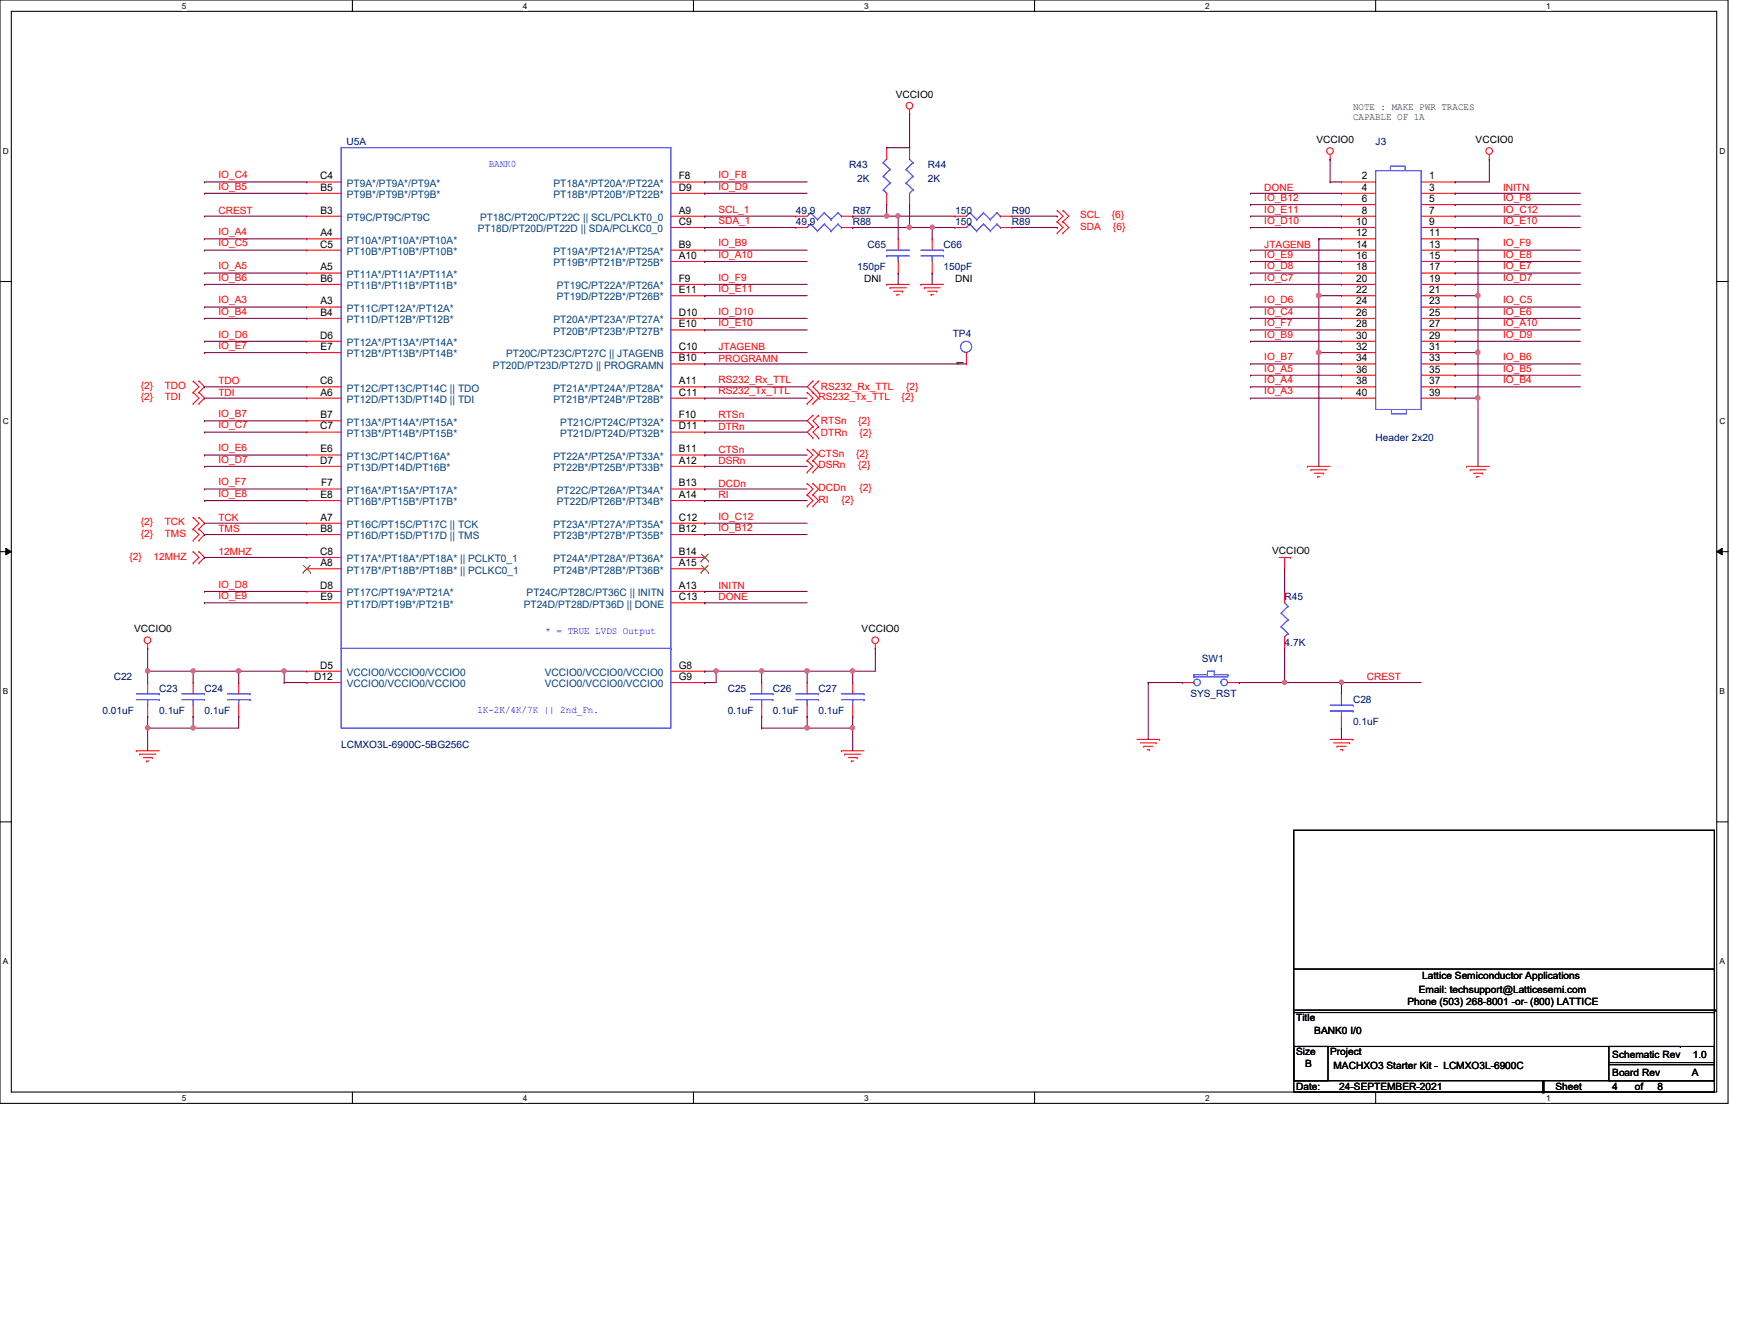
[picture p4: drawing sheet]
<svg xmlns="http://www.w3.org/2000/svg" width="279mm" height="216mm" viewBox="0 0 279 216" stroke-linecap="round" stroke-linejoin="round" font-family="sans-serif">
<path d="M0 0h278v177.4h-278zM1.8 1.8h274.3v173.8h-274.3z" fill="none" stroke="#000" stroke-width=".17"/>
<g fill="#fff">
<path d="M29.3 .2h.7v1.5h-.7z"/>
<path d="M29.3 175.8h.7v1.4h-.7z"/>
</g>
<path d="M56.7 0v1.8M56.7 175.6v1.8" fill="none" stroke="#000" stroke-width=".17"/>
<g fill="#fff">
<path d="M84.1 .2h.7v1.5h-.7z"/>
<path d="M84.1 175.8h.7v1.4h-.7z"/>
</g>
<path d="M111.5 0v1.8M111.5 175.6v1.8" fill="none" stroke="#000" stroke-width=".17"/>
<g fill="#fff">
<path d="M139 .2h.7v1.5h-.7z"/>
<path d="M139 175.8h.7v1.4h-.7z"/>
</g>
<path d="M166.4 0v1.8M166.4 175.6v1.8" fill="none" stroke="#000" stroke-width=".17"/>
<g fill="#fff">
<path d="M193.8 .2h.8v1.5h-.8z"/>
<path d="M193.8 175.8h.8v1.4h-.8z"/>
</g>
<path d="M221.3 0v1.8M221.3 175.6v1.8" fill="none" stroke="#000" stroke-width=".17"/>
<g fill="#fff">
<path d="M248.7 .2h.7v1.5h-.7z"/>
<path d="M248.7 175.8h.7v1.4h-.7z"/>
<path d="M.5 23.5h.9v1.5h-.9z"/>
<path d="M276.6 23.5h.9v1.5h-.9z"/>
<path d="M.5 67h.9v1.5h-.9z"/>
<path d="M276.6 67h.9v1.5h-.9z"/>
</g>
<path d="M0 45.3h1.8M276.1 45.3h1.9" fill="none" stroke="#000" stroke-width=".17"/>
<g fill="#fff">
<path d="M.5 110.4h.8v1.5h-.8z"/>
<path d="M276.6 110.4h.9v1.5h-.9z"/>
</g>
<path d="M0 88.7h1.8M276.1 88.7h1.9" fill="none" stroke="#000" stroke-width=".17"/>
<path d="M.9 88.1l.9 .6-.9 .5zM276.1 88.7l.9-.6v1.1z" fill="#000"/>
<path d="M.9 88.1l.9 .6-.9 .5zM276.1 88.7l.9-.6v1.1z" fill="none" stroke="#000" stroke-width=".16"/>
<g fill="#fff">
<path d="M.5 153.8h.8v1.5h-.8z"/>
<path d="M276.6 153.8h.9v1.5h-.9z"/>
</g>
<g fill="none" stroke="#000" stroke-width=".17">
<path d="M0 132.1h1.8M208.1 133.5h67.7v42.1h-67.7zM276.1 132.1h1.9M208.1 155.8h67.7M275.8 155.8h.1M208.1 168.2h5.5v5.5h-5.5zM208.1 173.7h67.7M208.1 162.8h67.7M208.1 168.2h62.2M208.3 162.4h67.7M248.2 175.6h.1M248.2 173.7v1.9"/>
<path d="M248.3 175.6h.1M248.3 173.7v1.9M258.8 168.2h17v5.5h-17zM258.8 171.2h17M258.8 170.8h17M270.3 168.2h.1M275.8 173.7h.1M275.8 162.8h.1M275.8 171.2h.1M275.8 170.8h.1M276 162.4h.1"/>
</g>
<g fill="none" stroke="#f00" stroke-width=".17">
<path d="M146.3 18.3h.1M146.3 17.6v.7M49.4 29.3h.1M49.4 31.1h.1M49.4 34.8h.1M49.4 38.4h.1M49.4 29.3h5.5M49.4 31.1h5.5M49.4 34.8h5.5M49.4 38.4h5.5M107.9 29.3h5.5M107.9 31.1h5.5"/>
<path d="M107.9 34.8h5.5M107.9 36.6h5.5M113.4 29.3h.1M113.4 31.1h.1M113.4 34.8h.1M113.4 36.6h.1M128 36.6h.1M128 34.8h.1M128 34.8h1.8M128 36.6h1.8M135.3 34.8h1.9M135.3 36.6h1.9"/>
<path d="M137.2 36.6h.1M137.2 34.8h.1M142.6 32.9h.1M142.6 23.7h.1M142.6 23.7v1.9M142.6 31.1v1.8M144.5 38.4h.1M144.5 38.4v1.8M146.3 32.9h.1M146.3 23.7h.1M146.3 23.7v1.9M146.3 31.1v1.8"/>
<path d="M149.9 38.4h.1M149.9 38.4v1.8M153.6 34.8h.1M153.6 36.6h.1M153.6 34.8h1.8M153.6 36.6h1.8M160.9 34.8h1.9M160.9 36.6h1.9M162.8 34.8h.1M162.8 36.6h.1M170.1 37.5h.1M170.1 35.6h.1"/>
<path d="M170.1 33.8h.1M170.1 35.6l.9 1-.9 .9M170.1 33.8l.9 1-.9 .8M171 37.5h.1M171 35.6h.1M171 33.8h.1M171 35.6l.9 1-.9 .9M171 33.8l.9 1-.9 .8M214 25.6h.1M214 24.8v.8M215.8 29.3h.1M215.8 31.1h.1"/>
<path d="M215.8 32.9h.1M215.8 34.8h.1M215.8 36.6h.1M215.8 38.4h.1M215.8 29.3h5.5M215.8 31.1h5.5M215.8 32.9h5.5M215.8 34.8h5.5M215.8 36.6h5.5M215.8 38.4h5.5M228.6 29.3h5.5M228.6 31.1h5.5"/>
<path d="M228.6 32.9h5.5M228.6 34.8h5.5M228.6 36.6h5.5M228.6 38.4h5.5M234.1 29.3h.1M234.1 31.1h.1M234.1 32.9h.1M234.1 34.8h.1M234.1 36.6h.1M234.1 38.4h.1M239.6 25.6h.1M239.6 24.8v.8"/>
<path d="M49.4 40.2h.1M49.4 43.9h.1M49.4 45.7h.1M49.4 49.4h.1M49.4 51.2h.1M49.4 54.9h.1M49.4 56.7h.1M49.4 45.7h5.5M49.4 40.2h5.5M49.4 43.9h5.5M49.4 49.4h5.5M49.4 51.2h5.5"/>
<path d="M49.4 54.9h5.5M49.4 56.7h5.5M107.9 45.7h5.5M107.9 40.2h5.5M107.9 42h5.5M107.9 47.5h5.5M107.9 51.2h5.5M107.9 53h5.5M107.9 56.7h5.5M107.9 58.5h5.5M113.4 40.2h.1M113.4 42h.1"/>
<path d="M113.4 45.7h.1M113.4 47.5h.1M113.4 51.2h.1M113.4 53h.1M113.4 56.7h.1M113.4 58.5h.1M142.6 45.7h.1M142.6 45.7h3.7M143.2 46.3h.1M143.2 46.3h2.6M143.7 46.8h1.5M144.3 47.4h.1"/>
<path d="M144.3 47.4h.4M144.5 43.9h.1M144.5 42v1.9M145.2 46.8h.1M148.1 45.7h.1M148.1 45.7h3.7M148.7 46.3h.1M148.7 46.3h2.5M149.2 46.8h1.5M149.8 47.4h.1M149.8 47.4h.4M149.9 43.9h.1"/>
<path d="M149.9 42v1.9M150.7 46.8h.1M155.4 58.5h.1M155.4 56.7v1.8M215.8 40.2h.1M215.8 42h.1M215.8 43.9h.1M215.8 45.7h.1M215.8 47.5h.1M215.8 49.4h.1M215.8 51.2h.1M215.8 53h.1"/>
<path d="M215.8 54.9h.1M215.8 56.7h.1M215.8 58.5h.1M215.8 45.7h5.5M215.8 40.2h5.5M215.8 42h5.5M215.8 43.9h5.5M215.8 47.5h5.5M215.8 49.4h5.5M215.8 51.2h5.5M215.8 53h5.5M215.8 54.9h5.5"/>
<path d="M215.8 56.7h5.5M215.8 58.5h5.5M228.6 45.7h5.5M228.6 40.2h5.5M228.6 42h5.5M228.6 43.9h5.5M228.6 47.5h5.5M228.6 49.4h5.5M228.6 51.2h5.5M228.6 53h5.5M228.6 54.9h5.5M228.6 56.7h5.5"/>
<path d="M228.6 58.5h5.5M234.1 40.2h.1M234.1 42h.1M234.1 43.9h.1M234.1 45.7h.1M234.1 47.5h.1M234.1 49.4h.1M234.1 51.2h.1M234.1 53h.1M234.1 54.9h.1M234.1 56.7h.1M234.1 58.5h.1"/>
<path d="M31.1 61.3h.1M31.1 63.1h.1M31.1 64.9h.1M31.1 61.3l.9 .9-.9 .9M31.1 63.1l.9 .9-.9 .9M32 63.1h.1M32 61.3h.1M32 64.9h.1M32 61.3l.9 .9-.9 .9M32 63.1l.9 .9-.9 .9M49.4 62.2h.1M49.4 64h.1"/>
<path d="M49.4 67.6h.1M49.4 69.5h.1M49.4 73.2h.1M49.4 75h.1M49.4 78.6h.1M49.4 75h5.5M49.4 62.2h5.5M49.4 64h5.5M49.4 67.6h5.5M49.4 69.5h5.5M49.4 73.2h5.5M49.4 78.6h5.5"/>
<path d="M107.9 75h5.5M107.9 62.2h5.5M107.9 64h5.5M107.9 67.6h5.5M107.9 69.5h5.5M107.9 73.2h5.5M107.9 78.6h5.5M113.4 62.2h.1M113.4 64h.1M113.4 67.6h.1M113.4 69.5h.1M113.4 73.2h.1"/>
<path d="M113.4 75h.1M113.4 78.6h.1M129.8 74h.1M129.8 72.2h.1M129.8 75.9h.1M129.8 79.5h.1M129.8 77.7h.1M129.8 64.9h.1M129.8 63.1h.1M129.8 72.2l1 1-1 .8M129.8 74l1 1-1 .9M129.8 77.7l1 .9-1 .9"/>
<path d="M129.8 79.5l1 1-1 .9M129.8 63.1l1 .9-1 .9M130.8 74h.1M130.8 72.2h.1M130.8 61.3h.1M130.8 63.1h.1M130.8 66.8h.1M130.8 68.6h.1M130.8 70.4h.1M130.8 75.9h.1M130.8 79.5h.1M130.8 77.7h.1"/>
<path d="M130.8 64.9h.1M130.8 72.2l.9 1-.9 .8M130.8 61.3l-1 .9 1 .9M130.8 66.8l-1 .8 1 1M130.8 68.6l-1 .9 1 .9M130.8 74l.9 1-.9 .9M130.8 77.7l.9 .9-.9 .9M130.8 79.5l.9 1-.9 .9M130.8 63.1l.9 .9-.9 .9M131.7 63.1h.1M131.7 61.3h.1M131.7 68.6h.1"/>
<path d="M131.7 66.8h.1M131.7 70.4h.1M131.7 61.3l-.9 .9 .9 .9M131.7 66.8l-.9 .8 .9 1M131.7 68.6l-.9 .9 .9 .9M210.3 75h.1M210.3 75h3.7M210.9 75.5h.1M210.9 75.5h2.5M211.4 76.1h1.5M212 76.6h.1M212 76.6h.3"/>
<path d="M212.9 76.1h.1M215.8 60.3h.1M215.8 62.2h.1M215.8 64h.1M215.8 60.3h5.5M215.8 62.2h5.5M215.8 64h5.5M228.6 60.3h5.5M228.6 62.2h5.5M228.6 64h5.5M234.1 60.3h.1M234.1 62.2h.1"/>
<path d="M234.1 64h.1M235.9 75h.1M235.9 75h3.7M236.5 75.5h.1M236.5 75.5h2.5M237 76.1h1.5M237.5 76.6h.1M237.5 76.6h.4M238.5 76.1h.1M31.1 85h.1M31.1 86.9h.1M31.1 83.2h.1"/>
<path d="M31.1 88.7h.1M31.1 90.5h.1M31.1 85l.9 .9-.9 1M31.1 83.2l.9 .9-.9 .9M31.1 88.7l.9 .9-.9 .9M32 86.9h.1M32 85h.1M32 83.2h.1M32 90.5h.1M32 88.7h.1M32 85l.9 .9-.9 1M32 83.2l.9 .9-.9 .9"/>
<path d="M32 88.7l.9 .9-.9 .9M49.4 80.5h.1M49.4 84.1h.1M49.4 85.9h.1M49.4 89.6h.1M49.4 91.4h.1M49.4 95.1h.1M49.4 96.9h.1M49.4 89.6h5.5M49.4 80.5h5.5M49.4 84.1h5.5M49.4 85.9h5.5"/>
<path d="M49.4 91.4h5.5M49.4 95.1h5.5M49.4 96.9h5.5M107.9 89.6h5.5M107.9 80.5h5.5M107.9 84.1h5.5M107.9 85.9h5.5M107.9 91.4h5.5M107.9 95.1h5.5M107.9 96.9h5.5M113.4 80.5h.1M113.4 84.1h.1"/>
<path d="M113.4 85.9h.1M113.4 89.6h.1M113.4 91.4h.1M113.4 95.1h.1M113.4 96.9h.1M129.8 81.4h.1M130.8 81.4h.1M205.7 89.6h1.9M206.6 91.4h.1M206.6 95.1h.1M206.6 89.6v1.8M206.6 95.1v1.8"/>
<path d="M207.6 89.6h.1M23.7 104.2h.1M23.7 109.7h.1M23.7 115.2h.1M23.7 103.5v.7M23.7 109.7v1.8M23.7 113.4v1.8M31.1 109.7h.1M31.1 115.2h.1M31.1 109.7v1.8M31.1 113.4v1.8M38.4 109.7h.1"/>
<path d="M38.4 115.2h.1M38.4 109.7v1.8M38.4 113.4v1.8M49.4 107.9h.1M49.4 109.7h.1M49.4 107.9h5.5M49.4 109.7h5.5M107.9 107.9h5.5M107.9 109.7h5.5M113.4 107.9h.1M113.4 109.7h.1M122.5 109.7h.1"/>
<path d="M122.5 115.2h.1M122.5 109.7v1.8M122.5 113.4v1.8M129.8 109.7h.1M129.8 115.2h.1M129.8 109.7v1.8M129.8 113.4v1.8M137.2 109.7h.1M137.2 115.2h.1M137.2 109.7v1.8M137.2 113.4v1.8M140.8 104.2h.1"/>
<path d="M140.8 103.5v.7M182.9 118.9h3.6M183.4 119.4h2.6M184 120h.1M184 120h1.4M186 119.4h.1M186.5 118.9h.1M190.2 109.7h.1M190.2 109.7h1.8M197.5 109.7h1.8M199.3 109.7h.1M206.6 104.2h.1"/>
<path d="M206.6 102.4v1.8M214 118.9h3.6M214.5 119.4h2.6M215.1 120h.1M215.1 120h1.4M215.8 111.5h.1M215.8 117.1h.1M215.8 111.5v1.9M215.8 115.2v1.9M217.1 119.4h.1M217.6 118.9h.1M21.9 120.7h.1"/>
<path d="M21.9 120.7h3.7M22.5 121.2h.1M22.5 121.2h2.6M23 121.8h1.5M23.6 122.3h.1M23.6 122.3h.4M24.5 121.8h.1M135.3 120.7h.1M135.3 120.7h3.7M135.9 121.2h.1M135.9 121.2h2.5M136.4 121.8h1.5"/>
<path d="M136.9 122.3h.1M136.9 122.3h.4M137.9 121.8h.1M184.5 120.5h.4M184.9 120.5h.1M215.6 120.5h.4M216 120.5h.1"/>
<circle cx="146.3" cy="17" r=".54"/>
<circle cx="213.9" cy="24.3" r=".54"/>
<circle cx="239.5" cy="24.3" r=".54"/>
<circle cx="23.7" cy="102.9" r=".54"/>
<circle cx="140.8" cy="102.9" r=".54"/>
</g>
<g fill="none" stroke="#00f" stroke-width=".17">
<path d="M54.9 23.7h53v93.4h-53zM130.4 36h.1M130.4 34.2h.1M130.4 36l-.6 .6M130.4 36l1.1 1.1M130.4 34.2l-.6 .6M130.4 34.2l1.1 1.1M131.5 37.1h.1M131.5 35.3h.1M132.6 36h.1M132.6 34.2h.1M132.6 36l-1.1 1.1"/>
<path d="M132.6 36l1.1 1.1M132.6 34.2l-1.1 1.1M132.6 34.2l1.1 1.1M133.7 37.1h.1M133.7 35.3h.1M134.8 36h.1M134.8 34.2h.1M134.8 36l-1.1 1.1M134.8 36l.5 .6M134.8 34.2l-1.1 1.1M134.8 34.2l.5 .6M135.3 36.6h.1"/>
<path d="M135.3 34.8h.1M142.1 26.2h.1M142.1 28.3h.1M142.1 30.5h.1M142.1 26.2l1.1 1M142.1 28.3l1.1 1.1M142.1 30.5l.5 .6M142.6 31.1h.1M142.6 25.6l-.5 .6M143.2 27.2h.1M143.2 29.4h.1M143.2 27.2l-1.1 1.1"/>
<path d="M143.2 29.4l-1.1 1.1M145.8 27.2h.1M145.8 29.4h.1M145.8 27.2l1.1 1.1M145.8 29.4l1.1 1.1M146.3 31.1h.1M146.3 25.6l.6 .6M146.9 26.2h.1M146.9 28.3h.1M146.9 30.5h.1M146.9 26.2l-1.1 1M146.9 28.3l-1.1 1.1"/>
<path d="M146.9 30.5l-.6 .6M156 34.2h.1M156 36h.1M156 34.2l-.6 .6M156 34.2l1.1 1.1M156 36l-.6 .6M156 36l1.1 1.1M157.1 35.3h.1M157.1 37.1h.1M158.2 34.2h.1M158.2 36h.1M158.2 34.2l-1.1 1.1"/>
<path d="M158.2 34.2l1.1 1.1M158.2 36l-1.1 1.1M158.2 36l1.1 1.1M159.3 35.3h.1M159.3 37.1h.1M160.4 34.2h.1M160.4 36h.1M160.4 34.2l-1.1 1.1M160.4 34.2l.5 .6M160.4 36l-1.1 1.1M160.4 36l.5 .6M160.9 34.8h.1"/>
<path d="M160.9 36.6h.1M221.3 27.4h7.3v38.4h-7.3zM223.6 27.4v-.7h2.4v.7M142.6 40.2h.1M142.6 41.1h.1M142.6 40.2h3.7M142.6 41.1h3.7M144.5 41.1h.1M144.5 41.1v.9M148.1 40.2h3.7M148.1 41.1h3.7M149.9 41.1h.1"/>
<path d="M149.9 41.1v.9M151.8 40.2h.1M151.8 41.1h.1M223.8 65.8v.7h2.4v-.7M206.1 98.6h.1M206.1 98.6l1.1 1.1M206.6 96.9l.6 .6M207.2 97.5h.1M207.2 99.7h.1M207.2 97.5l-1.1 1.1M207.2 99.7l-1.1 1.1M21.9 111.5h3.7"/>
<path d="M21.9 112.5h3.7M23.7 112.5h.1M23.7 112.5v.9M25.6 111.5h.1M25.6 112.5h.1M29.3 111.5h3.6M29.3 112.5h3.6M31.1 112.5h.1M31.1 112.5v.9M32.9 111.5h.1M32.9 112.5h.1M36.6 111.5h3.6"/>
<path d="M36.6 112.5h3.6M38.4 112.5h.1M38.4 112.5v.9M40.2 111.5h.1M40.2 112.5h.1M54.9 104.2h53M107.9 104.2h.1M120.7 111.5h3.6M120.7 112.5h3.6M122.5 112.5h.1M122.5 112.5v.9M124.3 111.5h.1"/>
<path d="M124.3 112.5h.1M128 111.5h3.7M128 112.5h3.7M129.8 112.5h.1M129.8 112.5v.9M131.7 111.5h.1M131.7 112.5h.1M135.3 111.5h3.7M135.3 112.5h3.7M137.2 112.5h.1M137.2 112.5v.9M139 111.5h.1"/>
<path d="M139 112.5h.1M192 108.8h.1M192 108.5h.1M192 108.5v.3M192 108.5h2.2M194.2 108.5h.1M194.2 107.9h.1M194.2 107.9v.6M194.2 107.9h1.1M195.3 107.9h.1M195.3 108.5h.1M195.3 108.5h2.2"/>
<path d="M195.3 107.9v.6M197.5 108.5h.1M197.5 108.5v.3h-5.5M206.1 100.8h.1M206.1 100.8l1.1 1.1M206.6 102.4h.1M207.2 101.9h.1M207.2 101.9l-.6 .5M214 113.4h3.6M214 114.3h3.6M215.8 114.3h.1M215.8 114.3v.9"/>
<path d="M217.6 113.4h.1M217.6 114.3h.1"/>
<circle cx="155.4" cy="55.7" r=".89"/>
<circle cx="192.5" cy="109.7" r=".54"/>
<circle cx="196.9" cy="109.7" r=".54"/>
</g>
<path d="M48.8 92h.1M48.8 90.9l1.2 1.1M49.9 90.9l-1.1 1.1M50 92h.1M112.8 90.2h.1M112.8 92h.1M112.8 89.1l1.2 1.1M112.8 90.9l1.2 1.1M113.9 89.1l-1.1 1.1M113.9 90.9l-1.1 1.1M114 90.2h.1M114 92h.1" fill="none" stroke="#804000" stroke-width=".16"/>
<path d="M23.7 107.9h.1M23.7 107.9h7.4M31.1 107.9h.1M31.1 107.9v1.8" fill="none" stroke="#800040" stroke-width=".17"/>
<circle cx="23.7" cy="107.9" r=".34" fill="#f0f"/>
<circle cx="23.7" cy="107.9" r=".34" fill="none" stroke="#f0f" stroke-width=".17"/>
<path d="M31.1 107.9h.1M31.1 107.9h7.3M38.4 107.9h.1M38.4 107.9v1.8" fill="none" stroke="#800040" stroke-width=".17"/>
<circle cx="38.4" cy="107.9" r=".36" fill="#f0f"/>
<circle cx="38.4" cy="107.9" r=".36" fill="none" stroke="#f0f" stroke-width=".17"/>
<circle cx="31.1" cy="107.9" r=".34" fill="#f0f"/>
<circle cx="31.1" cy="107.9" r=".34" fill="none" stroke="#f0f" stroke-width=".17"/>
<path d="M23.7 117.1h.1M23.7 115.2h.1M23.7 117.1h14.7M23.7 115.2v1.9M31.1 115.2h.1M31.1 117.1h.1M31.1 115.2v1.9M38.4 107.9h.1M38.4 107.9h7.3M45.7 107.9h.1M45.7 107.9v1.8" fill="none" stroke="#800040" stroke-width=".17"/>
<circle cx="31.1" cy="117" r=".34" fill="#f0f"/>
<circle cx="31.1" cy="117" r=".34" fill="none" stroke="#f0f" stroke-width=".17"/>
<path d="M38.4 115.2h.1M38.4 115.2v1.9M45.7 107.9h.1M45.7 107.9h3.7" fill="none" stroke="#800040" stroke-width=".17"/>
<circle cx="45.7" cy="107.9" r=".34" fill="#f0f"/>
<circle cx="45.7" cy="107.9" r=".34" fill="none" stroke="#f0f" stroke-width=".17"/>
<path d="M23.7 117.1h.1M23.7 117.1v3.6" fill="none" stroke="#800040" stroke-width=".17"/>
<circle cx="23.7" cy="117" r=".34" fill="#f0f"/>
<circle cx="23.7" cy="117" r=".34" fill="none" stroke="#f0f" stroke-width=".17"/>
<path d="M23.7 104.2h.1M23.7 107.9h.1M23.7 104.2v5.5M122.5 107.9h.1M122.5 107.9v1.8" fill="none" stroke="#800040" stroke-width=".17"/>
<circle cx="122.5" cy="107.9" r=".34" fill="#f0f"/>
<circle cx="122.5" cy="107.9" r=".34" fill="none" stroke="#f0f" stroke-width=".17"/>
<path d="M115.2 107.9h.1M115.2 107.9h7.3" fill="none" stroke="#800040" stroke-width=".17"/>
<circle cx="115.2" cy="107.9" r=".34" fill="#f0f"/>
<circle cx="115.2" cy="107.9" r=".34" fill="none" stroke="#f0f" stroke-width=".17"/>
<path d="M122.5 107.9h.1M122.5 107.9h14.7M129.8 107.9h.1M129.8 107.9v1.8M137.2 107.9h.1M137.2 107.9v1.8" fill="none" stroke="#800040" stroke-width=".17"/>
<circle cx="129.8" cy="107.9" r=".36" fill="#f0f"/>
<circle cx="129.8" cy="107.9" r=".36" fill="none" stroke="#f0f" stroke-width=".17"/>
<path d="M122.5 115.2h.1M122.5 117.1h.1M122.5 115.2v1.9M122.5 117.1h7.3" fill="none" stroke="#800040" stroke-width=".17"/>
<circle cx="129.8" cy="117" r=".36" fill="#f0f"/>
<circle cx="129.8" cy="117" r=".36" fill="none" stroke="#f0f" stroke-width=".17"/>
<path d="M129.8 115.2h.1M129.8 117.1h.1M129.8 115.2v1.9M137.2 115.2h.1M137.2 115.2v1.9h-7.4" fill="none" stroke="#800040" stroke-width=".17"/>
<circle cx="137.1" cy="117" r=".34" fill="#f0f"/>
<circle cx="137.1" cy="117" r=".34" fill="none" stroke="#f0f" stroke-width=".17"/>
<path d="M137.2 107.9h.1M137.2 107.9h3.6" fill="none" stroke="#800040" stroke-width=".17"/>
<circle cx="137.1" cy="107.9" r=".34" fill="#f0f"/>
<circle cx="137.1" cy="107.9" r=".34" fill="none" stroke="#f0f" stroke-width=".17"/>
<g fill="none" stroke="#800040" stroke-width=".17">
<path d="M32.9 29.3h.1M32.9 31.1h.1M32.9 34.8h.1M32.9 38.4h.1M32.9 29.3h16.5M32.9 31.1h16.5M32.9 34.8h16.5M32.9 38.4h16.5M113.4 29.3h.1M113.4 31.1h.1M113.4 29.3h16.4M113.4 31.1h16.4"/>
<path d="M149.9 36.6h.1M149.9 36.6h3.7M32.9 40.2h.1M32.9 43.9h.1M32.9 45.7h.1M32.9 51.2h.1M32.9 49.4h.1M32.9 56.7h.1M32.9 54.9h.1M32.9 40.2h16.5M32.9 43.9h16.5M32.9 45.7h16.5"/>
<path d="M32.9 51.2h16.5M32.9 49.4h16.5M32.9 56.7h16.5M32.9 54.9h16.5M32.9 62.2h.1M32.9 64h.1M32.9 67.6h.1M32.9 69.5h.1M32.9 73.2h.1M32.9 75h.1M32.9 78.6h.1M32.9 62.2h16.5"/>
<path d="M32.9 64h16.5M32.9 67.6h16.5M32.9 69.5h16.5M32.9 73.2h16.5M32.9 75h16.5M32.9 78.6h16.5M32.9 84.1h.1M32.9 80.5h.1M32.9 89.6h.1M32.9 85.9h.1M32.9 95.1h.1M32.9 96.9h.1"/>
<path d="M32.9 84.1h16.5M32.9 80.5h16.5M32.9 89.6h16.5M32.9 85.9h16.5M32.9 95.1h16.5M32.9 96.9h16.5M45.7 109.7h.1M45.7 109.7h3.7M113.4 109.7h.1M113.4 107.9h.1M113.4 107.9h1.8M115.2 107.9h.1"/>
<path d="M115.2 107.9v1.8h-1.8M140.8 104.2h.1M140.8 104.2v3.7"/>
</g>
<circle cx="149.9" cy="36.5" r=".34" fill="#f0f"/>
<circle cx="149.9" cy="36.5" r=".34" fill="none" stroke="#f0f" stroke-width=".17"/>
<g fill="none" stroke="#800040" stroke-width=".17">
<path d="M214 29.3h.1M214 29.3h1.8M234.1 29.3h.1M239.6 25.6h.1M239.6 25.6v3.7h-5.5M113.4 40.2h.1M113.4 42h.1M113.4 45.7h.1M113.4 51.2h.1M113.4 47.5h.1M113.4 56.7h.1M113.4 53h.1"/>
<path d="M113.4 40.2h16.4M113.4 42h16.4M113.4 45.7h16.4M113.4 51.2h16.4M113.4 47.5h16.4M113.4 56.7h16.4M113.4 53h16.4M113.4 62.2h.1M113.4 64h.1M113.4 67.6h.1M113.4 69.5h.1M113.4 73.2h.1"/>
<path d="M113.4 75h.1M113.4 62.2h16.4M113.4 64h16.4M113.4 67.6h16.4M113.4 69.5h16.4M113.4 73.2h16.4M113.4 75h16.4M113.4 95.1h.1M113.4 96.9h.1M113.4 95.1h16.4M113.4 96.9h16.4M184.7 109.7h.1"/>
<path d="M184.7 109.7v9.2M184.7 109.7h5.5M206.6 109.7h.1M206.6 109.7h9.2"/>
</g>
<circle cx="215.8" cy="109.7" r=".34" fill="#f0f"/>
<circle cx="215.8" cy="109.7" r=".34" fill="none" stroke="#f0f" stroke-width=".17"/>
<circle cx="206.6" cy="109.7" r=".34" fill="#f0f"/>
<circle cx="206.6" cy="109.7" r=".34" fill="none" stroke="#f0f" stroke-width=".17"/>
<g fill="none" stroke="#800040" stroke-width=".17">
<path d="M146.3 18.3h.1M146.3 18.3v5.4h-3.7M137.2 34.8h.1M142.6 23.7h.1M142.6 32.9h.1M142.6 32.9v1.9h-5.4M144.5 34.8h.1M144.5 34.8h9.1M214 25.6h.1M214 25.6v3.7M113.4 78.6h.1M113.4 78.6h16.4"/>
<path d="M113.4 84.1h.1M113.4 80.5h.1M113.4 85.9h.1M113.4 84.1h16.4M113.4 80.5h16.4M113.4 85.9h16.4M206.6 91.4h.1M206.6 91.4v3.7M206.6 104.2h.1M206.6 104.2v5.5M215.8 109.7h.1M215.8 117.1h.1"/>
<path d="M215.8 109.7h12.8M215.8 109.7v1.8M215.8 117.1v1.8"/>
</g>
<circle cx="142.6" cy="34.7" r=".34" fill="#f0f"/>
<circle cx="142.6" cy="34.7" r=".34" fill="none" stroke="#f0f" stroke-width=".17"/>
<path d="M137.2 36.6h.1M146.3 32.9h.1M146.3 32.9v3.7h-9.1" fill="none" stroke="#800040" stroke-width=".17"/>
<circle cx="146.3" cy="36.5" r=".34" fill="#f0f"/>
<circle cx="146.3" cy="36.5" r=".34" fill="none" stroke="#f0f" stroke-width=".17"/>
<path d="M237.7 64h.1M237.7 64v11" fill="none" stroke="#800040" stroke-width=".17"/>
<circle cx="237.7" cy="64" r=".34" fill="#f0f"/>
<circle cx="237.7" cy="64" r=".34" fill="none" stroke="#f0f" stroke-width=".17"/>
<g fill="none" stroke="#800040" stroke-width=".17">
<path d="M201.2 34.8h.1M201.2 36.6h.1M201.2 31.1h.1M201.2 32.9h.1M201.2 36.6h14.6M201.2 34.8h14.6M201.2 31.1h14.6M201.2 32.9h14.6M212.1 38.4h.1M212.1 38.4h3.7M212.1 38.4v9.1M234.1 36.6h.1"/>
<path d="M234.1 34.8h.1M234.1 31.1h.1M234.1 32.9h.1M234.1 36.6h20.1M234.1 34.8h20.1M234.1 31.1h20.1M234.1 32.9h20.1M201.2 58.5h.1M201.2 53h.1M201.2 54.9h.1M201.2 51.2h.1M201.2 49.4h.1"/>
<path d="M201.2 43.9h.1M201.2 45.7h.1M201.2 40.2h.1M201.2 42h.1M201.2 58.5h14.6M201.2 53h14.6M201.2 54.9h14.6M201.2 51.2h14.6M201.2 49.4h14.6M201.2 45.7h14.6M201.2 43.9h14.6M201.2 40.2h14.6"/>
<path d="M201.2 42h14.6M234.1 58.5h.1M234.1 53h.1M234.1 54.9h.1M234.1 51.2h.1M234.1 49.4h.1M234.1 45.7h.1M234.1 43.9h.1M234.1 40.2h.1M234.1 42h.1M234.1 58.5h20.1M234.1 53h20.1"/>
<path d="M234.1 54.9h20.1M234.1 51.2h20.1M234.1 49.4h20.1M234.1 45.7h20.1M234.1 43.9h20.1M234.1 40.2h20.1M234.1 42h20.1M201.2 60.3h.1M201.2 60.3h14.6M234.1 64h.1M234.1 62.2h.1M234.1 60.3h.1"/>
<path d="M234.1 64h3.6M234.1 62.2h20.1M234.1 60.3h20.1"/>
</g>
<circle cx="212.1" cy="47.5" r=".37" fill="#f0f"/>
<circle cx="212.1" cy="47.5" r=".37" fill="none" stroke="#f0f" stroke-width=".17"/>
<path d="M234.1 38.4h.1M234.1 38.4h3.6M212.1 56.7h.1M212.1 56.7v18.3" fill="none" stroke="#800040" stroke-width=".17"/>
<circle cx="212.1" cy="56.7" r=".37" fill="#f0f"/>
<circle cx="212.1" cy="56.7" r=".37" fill="none" stroke="#f0f" stroke-width=".17"/>
<path d="M237.7 38.4h.1M237.7 38.4v9.1h-3.6M212.1 56.7h.1M212.1 47.5h.1M212.1 56.7h3.7M212.1 47.5h3.7M234.1 47.5h.1" fill="none" stroke="#800040" stroke-width=".17"/>
<circle cx="237.7" cy="47.5" r=".35" fill="#f0f"/>
<circle cx="237.7" cy="47.5" r=".35" fill="none" stroke="#f0f" stroke-width=".17"/>
<path d="M234.1 56.7h.1M234.1 56.7h3.6" fill="none" stroke="#800040" stroke-width=".17"/>
<circle cx="237.7" cy="56.7" r=".35" fill="#f0f"/>
<circle cx="237.7" cy="56.7" r=".35" fill="none" stroke="#f0f" stroke-width=".17"/>
<g fill="none" stroke="#800040" stroke-width=".17">
<path d="M113.4 34.8h.1M113.4 36.6h.1M113.4 34.8h14.6M113.4 36.6h14.6M144.5 34.8h.1M144.5 34.8v3.6M113.4 58.5h.1M113.4 58.5h42M212.1 47.5h.1M212.1 47.5v9.2M237.7 47.5h.1M237.7 56.7h.1"/>
<path d="M237.7 47.5v16.5M201.2 64h.1M201.2 62.2h.1M201.2 64h14.6M201.2 62.2h14.6M199.3 109.7h.1M199.3 109.7h7.3"/>
</g>
<circle cx="144.4" cy="34.7" r=".34" fill="#f0f"/>
<circle cx="144.4" cy="34.7" r=".34" fill="none" stroke="#f0f" stroke-width=".17"/>
<g fill="none" stroke="#800040" stroke-width=".17">
<path d="M142.6 34.8h.1M142.6 34.8h1.9M146.3 36.6h.1M146.3 36.6h3.6M149.9 36.6h.1M149.9 36.6v1.8M162.8 34.8h7.3M162.8 36.6h7.3M170.1 36.6h.1M170.1 34.8h.1M144.5 43.9h.1M144.5 43.9v1.8"/>
<path d="M149.9 43.9h.1M149.9 43.9v1.8M137.2 117.1h.1M137.2 117.1v3.6"/>
</g>
<circle cx="23.7" cy="107.9" r=".34" fill="#f0f"/>
<circle cx="23.7" cy="107.9" r=".34" fill="none" stroke="#f0f" stroke-width=".17"/>
<circle cx="38.4" cy="107.9" r=".36" fill="#f0f"/>
<circle cx="38.4" cy="107.9" r=".36" fill="none" stroke="#f0f" stroke-width=".17"/>
<circle cx="31.1" cy="107.9" r=".34" fill="#f0f"/>
<circle cx="31.1" cy="107.9" r=".34" fill="none" stroke="#f0f" stroke-width=".17"/>
<circle cx="31.1" cy="117" r=".34" fill="#f0f"/>
<circle cx="31.1" cy="117" r=".34" fill="none" stroke="#f0f" stroke-width=".17"/>
<circle cx="45.7" cy="107.9" r=".34" fill="#f0f"/>
<circle cx="45.7" cy="107.9" r=".34" fill="none" stroke="#f0f" stroke-width=".17"/>
<circle cx="23.7" cy="117" r=".34" fill="#f0f"/>
<circle cx="23.7" cy="117" r=".34" fill="none" stroke="#f0f" stroke-width=".17"/>
<circle cx="122.5" cy="107.9" r=".34" fill="#f0f"/>
<circle cx="122.5" cy="107.9" r=".34" fill="none" stroke="#f0f" stroke-width=".17"/>
<circle cx="115.2" cy="107.9" r=".34" fill="#f0f"/>
<circle cx="115.2" cy="107.9" r=".34" fill="none" stroke="#f0f" stroke-width=".17"/>
<circle cx="129.8" cy="107.9" r=".36" fill="#f0f"/>
<circle cx="129.8" cy="107.9" r=".36" fill="none" stroke="#f0f" stroke-width=".17"/>
<circle cx="129.8" cy="117" r=".36" fill="#f0f"/>
<circle cx="129.8" cy="117" r=".36" fill="none" stroke="#f0f" stroke-width=".17"/>
<circle cx="137.1" cy="117" r=".34" fill="#f0f"/>
<circle cx="137.1" cy="117" r=".34" fill="none" stroke="#f0f" stroke-width=".17"/>
<circle cx="137.1" cy="107.9" r=".34" fill="#f0f"/>
<circle cx="137.1" cy="107.9" r=".34" fill="none" stroke="#f0f" stroke-width=".17"/>
<circle cx="149.9" cy="36.5" r=".34" fill="#f0f"/>
<circle cx="149.9" cy="36.5" r=".34" fill="none" stroke="#f0f" stroke-width=".17"/>
<circle cx="215.8" cy="109.7" r=".34" fill="#f0f"/>
<circle cx="215.8" cy="109.7" r=".34" fill="none" stroke="#f0f" stroke-width=".17"/>
<circle cx="206.6" cy="109.7" r=".34" fill="#f0f"/>
<circle cx="206.6" cy="109.7" r=".34" fill="none" stroke="#f0f" stroke-width=".17"/>
<circle cx="142.6" cy="34.7" r=".34" fill="#f0f"/>
<circle cx="142.6" cy="34.7" r=".34" fill="none" stroke="#f0f" stroke-width=".17"/>
<circle cx="146.3" cy="36.5" r=".34" fill="#f0f"/>
<circle cx="146.3" cy="36.5" r=".34" fill="none" stroke="#f0f" stroke-width=".17"/>
<circle cx="237.7" cy="64" r=".34" fill="#f0f"/>
<circle cx="237.7" cy="64" r=".34" fill="none" stroke="#f0f" stroke-width=".17"/>
<circle cx="212.1" cy="47.5" r=".37" fill="#f0f"/>
<circle cx="212.1" cy="47.5" r=".37" fill="none" stroke="#f0f" stroke-width=".17"/>
<circle cx="212.1" cy="56.7" r=".37" fill="#f0f"/>
<circle cx="212.1" cy="56.7" r=".37" fill="none" stroke="#f0f" stroke-width=".17"/>
<circle cx="237.7" cy="47.5" r=".35" fill="#f0f"/>
<circle cx="237.7" cy="47.5" r=".35" fill="none" stroke="#f0f" stroke-width=".17"/>
<circle cx="237.7" cy="56.7" r=".35" fill="#f0f"/>
<circle cx="237.7" cy="56.7" r=".35" fill="none" stroke="#f0f" stroke-width=".17"/>
<circle cx="144.4" cy="34.7" r=".34" fill="#f0f"/>
<circle cx="144.4" cy="34.7" r=".34" fill="none" stroke="#f0f" stroke-width=".17"/>
<g font-size="1.7">
<text x="51.5" y="28.8">C4</text>
<text x="109.2" y="28.8">F8</text>
<text x="219.1" y="28.8">2</text>
<text x="229.9" y="28.8">1</text>
<text x="51.6" y="30.6">B5</text>
<text x="51.6" y="34.3">B3</text>
<text x="109.2" y="30.6">D9</text>
<text x="109.2" y="34.3">A9</text>
<text x="219.1" y="30.6">4</text>
<text x="219.1" y="32.5">6</text>
<text x="219.1" y="34.3">8</text>
<text x="229.9" y="30.6">3</text>
<text x="229.9" y="32.5">5</text>
<text x="229.9" y="34.3">7</text>
<text x="51.5" y="39.8">C5</text>
<text x="51.6" y="38">A4</text>
<text x="109.2" y="36.2">C9</text>
<text x="109.2" y="39.8">B9</text>
<text x="109.2" y="41.6">A10</text>
<text x="218.1" y="36.2">10</text>
<text x="218.1" y="38">12</text>
<text x="218.1" y="39.8">14</text>
<text x="218.1" y="41.6">16</text>
<text x="229.9" y="36.2">9</text>
<text x="229.9" y="38">11</text>
<text x="229.9" y="39.8">13</text>
<text x="229.9" y="41.6">15</text>
<text x="51.6" y="43.5">A5</text>
<text x="51.6" y="45.3">B6</text>
<text x="109.2" y="45.3">F9</text>
<text x="109.2" y="47.1">E11</text>
<text x="218.1" y="43.5">18</text>
<text x="218.1" y="45.3">20</text>
<text x="218.1" y="47.1">22</text>
<text x="229.9" y="43.5">17</text>
<text x="229.9" y="45.3">19</text>
<text x="229.9" y="47.1">21</text>
<text x="51.6" y="48.9">A3</text>
<text x="51.6" y="50.8">B4</text>
<text x="109.2" y="50.8">D10</text>
<text x="109.2" y="52.6">E10</text>
<text x="218.1" y="48.9">24</text>
<text x="218.1" y="50.8">26</text>
<text x="218.1" y="52.6">28</text>
<text x="229.9" y="48.9">23</text>
<text x="229.9" y="50.8">25</text>
<text x="229.9" y="52.6">27</text>
<text x="51.5" y="54.4">D6</text>
<text x="51.6" y="56.3">E7</text>
<text x="109.2" y="56.3">C10</text>
<text x="109.2" y="58.1">B10</text>
<text x="155" y="58.8" transform="rotate(-90 155 58.8)">1</text>
<text x="218.1" y="54.4">30</text>
<text x="218.1" y="56.3">32</text>
<text x="218.1" y="58.1">34</text>
<text x="218.1" y="59.9">36</text>
<text x="229.9" y="54.4">29</text>
<text x="229.9" y="56.3">31</text>
<text x="229.9" y="58.1">33</text>
<text x="229.9" y="59.9">35</text>
<text x="51.5" y="61.8">C6</text>
<text x="51.6" y="63.6">A6</text>
<text x="109.2" y="61.8">A11</text>
<text x="109.2" y="63.6">C11</text>
<text x="218.1" y="61.8">38</text>
<text x="218.1" y="63.6">40</text>
<text x="229.9" y="61.8">37</text>
<text x="229.9" y="63.6">39</text>
<text x="51.5" y="69">C7</text>
<text x="51.6" y="67.2">B7</text>
<text x="109.2" y="67.2">F10</text>
<text x="109.2" y="69">D11</text>
<text x="51.5" y="74.5">D7</text>
<text x="51.6" y="72.7">E6</text>
<text x="109.2" y="72.7">B11</text>
<text x="109.2" y="74.5">A12</text>
<text x="51.6" y="80.1">E8</text>
<text x="51.6" y="83.7">A7</text>
<text x="51.6" y="78.2">F7</text>
<text x="109.2" y="78.2">B13</text>
<text x="109.2" y="80.1">A14</text>
<text x="109.2" y="83.7">C12</text>
<text x="51.5" y="89.2">C8</text>
<text x="51.6" y="85.5">B8</text>
<text x="109.2" y="85.5">B12</text>
<text x="109.2" y="89.2">B14</text>
<text x="51.5" y="94.7">D8</text>
<text x="51.6" y="91">A8</text>
<text x="109.2" y="91">A15</text>
<text x="109.2" y="94.7">A13</text>
<text x="51.6" y="96.5">E9</text>
<text x="109.2" y="96.5">C13</text>
<text x="51.5" y="107.5">D5</text>
<text x="109.2" y="107.5">G8</text>
<text x="50.5" y="109.3">D12</text>
<text x="109.2" y="109.3">G9</text>
</g>
<g font-size="1.7" fill="#004080">
<text x="55.8" y="30">PT9A*/PT9A*/PT9A*</text>
<text x="55.8" y="31.8">PT9B*/PT9B*/PT9B*</text>
<text x="55.8" y="35.5">PT9C/PT9C/PT9C</text>
<text x="77.2" y="35.5">PT18C/PT20C/PT22C || SCL/PCLKT0_0</text>
<text x="89" y="30">PT18A*/PT20A*/PT22A*</text>
<text x="89" y="31.8">PT18B*/PT20B*/PT22B*</text>
<text x="55.8" y="39.2">PT10A*/PT10A*/PT10A*</text>
<text x="55.8" y="41">PT10B*/PT10B*/PT10B*</text>
<text x="76.8" y="37.3">PT18D/PT20D/PT22D || SDA/PCLKC0_0</text>
<text x="89" y="41">PT19A*/PT21A*/PT25A*</text>
<text x="55.8" y="44.7">PT11A*/PT11A*/PT11A*</text>
<text x="55.8" y="46.5">PT11B*/PT11B*/PT11B*</text>
<text x="89" y="42.8">PT19B*/PT21B*/PT25B*</text>
<text x="89.6" y="46.5">PT19C/PT22A*/PT26A*</text>
<text x="55.8" y="50.1">PT11C/PT12A*/PT12A*</text>
<text x="55.8" y="51.9">PT11D/PT12B*/PT12B*</text>
<text x="89" y="51.9">PT20A*/PT23A*/PT27A*</text>
<text x="89" y="53.8">PT20B*/PT23B*/PT27B*</text>
<text x="89.6" y="48.3">PT19D/PT22B*/PT26B*</text>
<text x="55.8" y="55.6">PT12A*/PT13A*/PT14A*</text>
<text x="55.8" y="57.4">PT12B*/PT13B*/PT14B*</text>
<text x="79.3" y="59.3">PT20D/PT23D/PT27D || PROGRAMN</text>
<text x="81.4" y="57.4">PT20C/PT23C/PT27C || JTAGENB</text>
<text x="55.8" y="62.9">PT12C/PT13C/PT14C || TDO</text>
<text x="55.8" y="64.8">PT12D/PT13D/PT14D || TDI</text>
<text x="89" y="62.9">PT21A*/PT24A*/PT28A*</text>
<text x="89" y="64.8">PT21B*/PT24B*/PT28B*</text>
<text x="55.8" y="68.4">PT13A*/PT14A*/PT15A*</text>
<text x="55.8" y="70.2">PT13B*/PT14B*/PT15B*</text>
<text x="90.1" y="68.4">PT21C/PT24C/PT32A*</text>
<text x="90.1" y="70.2">PT21D/PT24D/PT32B*</text>
<text x="55.8" y="73.9">PT13C/PT14C/PT16A*</text>
<text x="55.8" y="75.7">PT13D/PT14D/PT16B*</text>
<text x="89" y="73.9">PT22A*/PT25A*/PT33A*</text>
<text x="89" y="75.7">PT22B*/PT25B*/PT33B*</text>
<text x="55.8" y="79.4">PT16A*/PT15A*/PT17A*</text>
<text x="55.8" y="81.2">PT16B*/PT15B*/PT17B*</text>
<text x="89.6" y="79.4">PT22C/PT26A*/PT34A*</text>
<text x="89.6" y="81.2">PT22D/PT26B*/PT34B*</text>
<text x="55.8" y="84.9">PT16C/PT15C/PT17C || TCK</text>
<text x="55.8" y="86.7">PT16D/PT15D/PT17D || TMS</text>
<text x="89" y="84.9">PT23A*/PT27A*/PT35A*</text>
<text x="89" y="86.7">PT23B*/PT27B*/PT35B*</text>
<text x="55.8" y="90.4">PT17A*/PT18A*/PT18A* || PCLKT0_1</text>
<text x="55.8" y="92.2">PT17B*/PT18B*/PT18B* || PCLKC0_1</text>
<text x="55.8" y="95.8">PT17C/PT19A*/PT21A*</text>
<text x="84.7" y="95.8">PT24C/PT28C/PT36C || INITN</text>
<text x="89" y="90.4">PT24A*/PT28A*/PT36A*</text>
<text x="89" y="92.2">PT24B*/PT28B*/PT36B*</text>
<text x="55.8" y="97.7">PT17D/PT19B*/PT21B*</text>
<text x="84.2" y="97.7">PT24D/PT28D/PT36D || DONE</text>
<text x="55.8" y="108.7">VCCIO0/VCCIO0/VCCIO0</text>
<text x="55.8" y="110.5">VCCIO0/VCCIO0/VCCIO0</text>
<text x="87.6" y="108.7">VCCIO0/VCCIO0/VCCIO0</text>
<text x="87.6" y="110.5">VCCIO0/VCCIO0/VCCIO0</text>
</g>
<g font-size="1.6">
<text x="144.1" y="15.7">VCCIO0</text>
<text x="211.8" y="23">VCCIO0</text>
<text x="237.4" y="23">VCCIO0</text>
<text x="139" y="45.3">DNI</text>
<text x="153.6" y="45.3">DNI</text>
<text x="204.6" y="89">VCCIO0</text>
<text x="21.6" y="101.6">VCCIO0</text>
<text x="138.6" y="101.6">VCCIO0</text>
<text x="226.4" y="161.6">Phone (503) 268-8001 -or- (800) LATTICE</text>
<text x="228.2" y="159.6">Email: techsupport@Latticesemi.com</text>
<text x="228.8" y="157.4">Lattice Semiconductor Applications</text>
<text x="208.5" y="164.2">Title</text>
<text x="211.4" y="166.2">BANK0 I/0</text>
<text x="208.5" y="169.7">Size</text>
<text x="209.9" y="171.5">B</text>
<text x="214" y="169.7">Project</text>
<text x="214.5" y="171.9">MACHXO3 Starter Kit - LCMXO3L-6900C</text>
<text x="259.3" y="173">Board Rev</text>
<text x="259.3" y="170.1">Schematic Rev</text>
<text x="272.1" y="173">A</text>
<text x="272.3" y="170.1">1.0</text>
<text x="208.5" y="175.2">Date:</text>
<text x="215.4" y="175.2">24-SEPTEMBER-2021</text>
<text x="250.2" y="175.2">Sheet</text>
<text x="259.3" y="175.2">4</text>
<text x="263" y="175.2">of</text>
<text x="266.6" y="175.2">8</text>
</g>
<g font-size="1.6" fill="#008000">
<text x="217.6" y="17.7">NOTE : MAKE PWR TRACES</text>
<text x="217.6" y="19.3">CAPABLE OF 1A</text>
</g>
<g font-size="1.6" fill="#000080">
<text x="55.8" y="23.4">U5A</text>
<text x="221.3" y="23.4">J3</text>
<text x="136.6" y="27.1">R43</text>
<text x="137.9" y="29.2">2K</text>
<text x="149.2" y="27.1">R44</text>
<text x="149.2" y="29.2">2K</text>
<text x="128" y="34.3">49.9</text>
<text x="137.2" y="34.3">R87</text>
<text x="153.6" y="34.3">150</text>
<text x="162.8" y="34.3">R90</text>
<text x="128" y="36.2">49.9</text>
<text x="137.2" y="36.2">R88</text>
<text x="139.5" y="39.8">C65</text>
<text x="151.8" y="39.8">C66</text>
<text x="153.6" y="36.2">150</text>
<text x="162.8" y="36.2">R89</text>
<text x="137.9" y="43.5">150pF</text>
<text x="151.8" y="43.5">150pF</text>
<text x="153.2" y="54.1">TP4</text>
<text x="221.3" y="70.9">Header 2x20</text>
<text x="206.6" y="96.5">R45</text>
<text x="193.3" y="106.4">SW1</text>
<text x="206.6" y="103.8">4.7K</text>
<text x="18.3" y="109.3">C22</text>
<text x="25.6" y="111.2">C23</text>
<text x="32.9" y="111.2">C24</text>
<text x="117.1" y="111.2">C25</text>
<text x="124.3" y="111.2">C26</text>
<text x="131.7" y="111.2">C27</text>
<text x="191.5" y="112.1">SYS_RST</text>
<text x="217.6" y="113">C28</text>
<text x="16.5" y="114.8">0.01uF</text>
<text x="25.6" y="114.8">0.1uF</text>
<text x="32.9" y="114.8">0.1uF</text>
<text x="117.1" y="114.8">0.1uF</text>
<text x="124.3" y="114.8">0.1uF</text>
<text x="131.7" y="114.8">0.1uF</text>
<text x="217.6" y="116.6">0.1uF</text>
<text x="54.9" y="120.3">LCMXO3L-6900C-5BG256C</text>
</g>
<g font-size="1.6" fill="#f00">
<text x="35.1" y="28.7">IO_C4</text>
<text x="115.6" y="28.7">IO_F8</text>
<text x="35.1" y="30.5">IO_B5</text>
<text x="35.1" y="34.4">CREST</text>
<text x="115.6" y="30.5">IO_D9</text>
<text x="115.6" y="34.2">SCL_1</text>
<text x="115.6" y="36">SDA_1</text>
<text x="173.7" y="35.1">SCL</text>
<text x="178.9" y="35.1">{6}</text>
<text x="203.4" y="34.2">IO_E11</text>
<text x="203.4" y="36">IO_D10</text>
<text x="203.4" y="30.7">DONE</text>
<text x="203.4" y="32.3">IO_B12</text>
<text x="241.8" y="36">IO_E10</text>
<text x="241.8" y="34.2">IO_C12</text>
<text x="241.8" y="30.7">INITN</text>
<text x="241.8" y="32.3">IO_F8</text>
<text x="35.1" y="37.8">IO_A4</text>
<text x="35.1" y="39.6">IO_C5</text>
<text x="115.6" y="39.6">IO_B9</text>
<text x="115.6" y="41.4">IO_A10</text>
<text x="173.7" y="36.9">SDA</text>
<text x="179" y="36.9">{6}</text>
<text x="203.4" y="39.8">JTAGENB</text>
<text x="203.4" y="41.4">IO_E9</text>
<text x="241.8" y="39.6">IO_F9</text>
<text x="241.8" y="41.4">IO_E8</text>
<text x="35.1" y="43.3">IO_A5</text>
<text x="35.1" y="45.1">IO_B6</text>
<text x="115.6" y="45.1">IO_F9</text>
<text x="115.6" y="46.9">IO_E11</text>
<text x="203.4" y="43.3">IO_D8</text>
<text x="203.4" y="45.1">IO_C7</text>
<text x="241.8" y="45.1">IO_D7</text>
<text x="241.8" y="43.3">IO_E7</text>
<text x="35.1" y="50.6">IO_B4</text>
<text x="35.1" y="48.8">IO_A3</text>
<text x="115.6" y="50.6">IO_D10</text>
<text x="115.6" y="52.5">IO_E10</text>
<text x="203.4" y="52.5">IO_F7</text>
<text x="203.4" y="50.6">IO_C4</text>
<text x="203.4" y="48.8">IO_D6</text>
<text x="241.8" y="52.5">IO_A10</text>
<text x="241.8" y="50.6">IO_E6</text>
<text x="241.8" y="48.8">IO_C5</text>
<text x="35.1" y="56.1">IO_E7</text>
<text x="35.1" y="54.3">IO_D6</text>
<text x="115.6" y="56.3">JTAGENB</text>
<text x="115.6" y="58.1">PROGRAMN</text>
<text x="203.4" y="59.7">IO_A5</text>
<text x="203.4" y="57.9">IO_B7</text>
<text x="203.4" y="54.3">IO_B9</text>
<text x="241.8" y="59.7">IO_B5</text>
<text x="241.8" y="57.9">IO_B6</text>
<text x="241.8" y="54.3">IO_D9</text>
<text x="22.6" y="62.5">{2}</text>
<text x="22.6" y="64.3">{2}</text>
<text x="26.5" y="62.5">TDO</text>
<text x="26.5" y="64.3">TDI</text>
<text x="35.1" y="61.8">TDO</text>
<text x="35.1" y="63.6">TDI</text>
<text x="115.6" y="61.6">RS232_Rx_TTL</text>
<text x="115.6" y="63.4">RS232_Tx_TTL</text>
<text x="131.7" y="64.3">RS232_Tx_TTL</text>
<text x="132" y="62.7">RS232_Rx_TTL</text>
<text x="145" y="64.3">{2}</text>
<text x="145.8" y="62.7">{2}</text>
<text x="203.4" y="63.4">IO_A3</text>
<text x="203.4" y="61.6">IO_A4</text>
<text x="241.8" y="61.6">IO_B4</text>
<text x="35.1" y="67.1">IO_B7</text>
<text x="35.1" y="68.9">IO_C7</text>
<text x="115.6" y="67.3">RTSn</text>
<text x="115.6" y="69.1">DTRn</text>
<text x="132" y="68.2">RTSn</text>
<text x="132" y="70">DTRn</text>
<text x="138" y="68.2">{2}</text>
<text x="138.3" y="70">{2}</text>
<text x="35.1" y="72.6">IO_E6</text>
<text x="35.1" y="74.4">IO_D7</text>
<text x="115.6" y="72.8">CTSn</text>
<text x="115.6" y="74.6">DSRn</text>
<text x="131.7" y="73.5">CTSn</text>
<text x="131.7" y="75.3">DSRn</text>
<text x="137.7" y="73.5">{2}</text>
<text x="138" y="75.3">{2}</text>
<text x="35.1" y="78">IO_F7</text>
<text x="35.1" y="83.7">TCK</text>
<text x="35.1" y="79.9">IO_E8</text>
<text x="115.6" y="83.5">IO_C12</text>
<text x="115.6" y="80.1">RI</text>
<text x="115.6" y="78.2">DCDn</text>
<text x="131.7" y="79">DCDn</text>
<text x="131.7" y="80.8">RI</text>
<text x="135.3" y="80.8">{2}</text>
<text x="138.3" y="79">{2}</text>
<text x="20.8" y="90">{2}</text>
<text x="22.6" y="86.3">{2}</text>
<text x="22.6" y="84.5">{2}</text>
<text x="24.7" y="90">12MHZ</text>
<text x="26.5" y="86.3">TMS</text>
<text x="26.5" y="84.5">TCK</text>
<text x="35.1" y="89.2">12MHZ</text>
<text x="35.1" y="85.6">TMS</text>
<text x="115.6" y="85.3">IO_B12</text>
<text x="35.1" y="94.5">IO_D8</text>
<text x="115.6" y="94.7">INITN</text>
<text x="35.1" y="96.3">IO_E9</text>
<text x="115.6" y="96.5">DONE</text>
<text x="219.8" y="109.3">CREST</text>
</g>
<g font-size="1.6" fill="#00f">
<text x="78.6" y="26.9">BANK0</text>
<text x="87.8" y="101.9">* = TRUE LVDS Output</text>
<text x="76.8" y="114.6">1K-2K/4K/7K || 2nd_Fn.</text>
</g>
<g font-size="1.3">
<text x="29.3" y="1.4">5</text>
<text x="84.1" y="1.4">4</text>
<text x="139" y="1.4">3</text>
<text x="193.8" y="1.4">2</text>
<text x="248.7" y="1.4">1</text>
<text x=".5" y="24.7">D</text>
<text x="276.6" y="24.7">D</text>
<text x=".5" y="68.2">C</text>
<text x="276.6" y="68.2">C</text>
<text x=".5" y="111.6">B</text>
<text x="276.6" y="111.6">B</text>
<text x=".5" y="155">A</text>
<text x="276.6" y="155">A</text>
<text x="29.3" y="177">5</text>
<text x="84.1" y="177">4</text>
<text x="139" y="177">3</text>
<text x="193.8" y="177">2</text>
<text x="248.7" y="177">1</text>
</g>
</svg>
